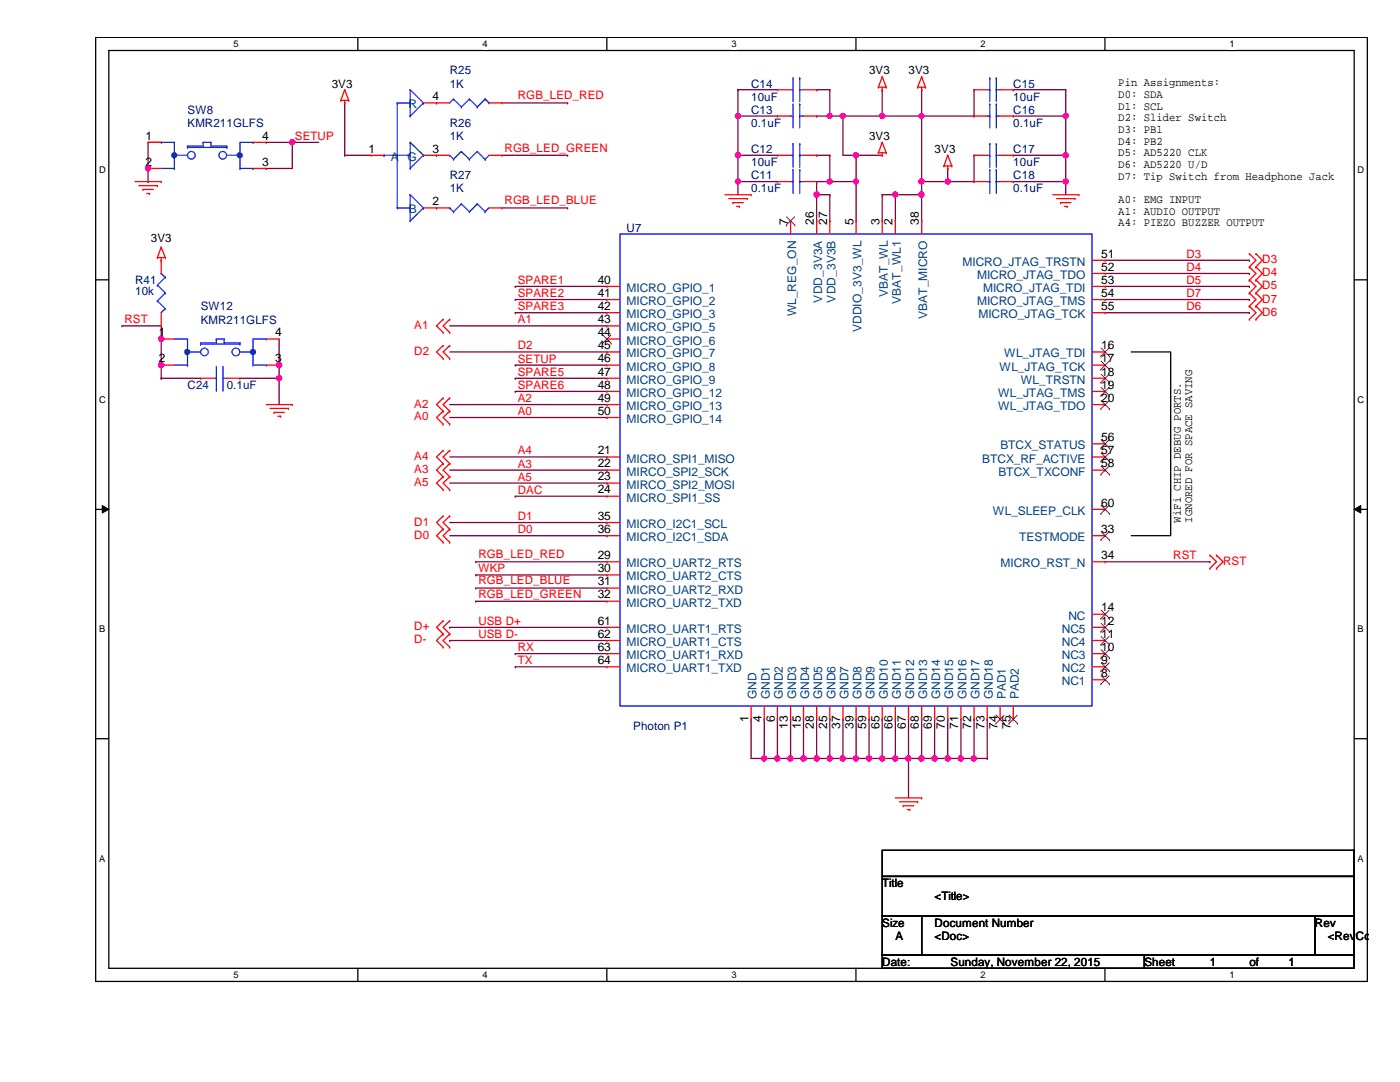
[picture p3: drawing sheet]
<svg xmlns="http://www.w3.org/2000/svg" width="279mm" height="216mm" viewBox="0 0 279 216" stroke-linecap="round" stroke-linejoin="round" font-family="sans-serif">
<path d="M19.1 7.5h253.8v188.3h-253.8zM21.7 10.1h248.6v183.1h-248.6z" fill="none" stroke="#000" stroke-width=".25"/>
<g fill="#fff">
<path d="M46.6 7.7h1v2.1h-1z"/>
<path d="M46.6 193.5h1v2.1h-1z"/>
</g>
<path d="M71.4 7.5v2.6M71.4 193.2v2.6" fill="none" stroke="#000" stroke-width=".25"/>
<g fill="#fff">
<path d="M96.3 7.7h1v2.1h-1z"/>
<path d="M96.3 193.5h1v2.1h-1z"/>
</g>
<path d="M121.1 7.5v2.6M121.1 193.2v2.6" fill="none" stroke="#000" stroke-width=".25"/>
<g fill="#fff">
<path d="M146 7.7h1v2.1h-1z"/>
<path d="M146 193.5h1v2.1h-1z"/>
</g>
<path d="M170.8 7.5v2.6M170.8 193.2v2.6" fill="none" stroke="#000" stroke-width=".25"/>
<g fill="#fff">
<path d="M195.7 7.7h1v2.1h-1z"/>
<path d="M195.7 193.5h1v2.1h-1z"/>
</g>
<path d="M220.5 7.5v2.6M220.5 193.2v2.6" fill="none" stroke="#000" stroke-width=".25"/>
<g fill="#fff">
<path d="M245.4 7.7h1v2.1h-1z"/>
<path d="M245.4 193.5h1v2.1h-1z"/>
<path d="M19.8 32.9h1.3v2.1h-1.3z"/>
<path d="M270.9 32.9h1.3v2.1h-1.3z"/>
<path d="M19.8 78.7h1.3v2.1h-1.3z"/>
<path d="M270.9 78.7h1.3v2.1h-1.3z"/>
</g>
<path d="M19.1 55.8h2.6M270.3 55.8h2.6" fill="none" stroke="#000" stroke-width=".25"/>
<g fill="#fff">
<path d="M19.8 124.5h1.2v2.1h-1.2z"/>
<path d="M270.9 124.5h1.3v2.1h-1.3z"/>
</g>
<path d="M19.1 101.6h2.6M270.3 101.6h2.6" fill="none" stroke="#000" stroke-width=".25"/>
<path d="M20.4 100.9l1.3 .7-1.3 .8zM270.3 101.6l1.3-.7v1.5z" fill="#000"/>
<path d="M20.4 100.9l1.3 .7-1.3 .8zM270.3 101.6l1.3-.7v1.5z" fill="none" stroke="#000" stroke-width=".2"/>
<g fill="#fff">
<path d="M19.8 170.3h1.2v2h-1.2z"/>
<path d="M270.9 170.3h1.3v2h-1.3z"/>
</g>
<path d="M225.8 70.2h7.8v36.7h-7.8M19.1 147.4h2.6M270.3 147.4h2.6" fill="none" stroke="#000" stroke-width=".25"/>
<g fill="none" stroke="#800040" stroke-width=".25">
<path d="M149.9 143.5h.1M149.9 143.5v7.8h47.1M152.5 151.3h.1M152.5 143.5h.1M152.5 143.5v7.8M155.2 151.3h.1M157.8 151.3h.1M160.4 151.3h.1M163 151.3h.1M165.6 151.3h.1M168.2 151.3h.1M170.9 151.3h.1"/>
<path d="M173.4 151.3h.1M176.1 151.3h.1M178.7 151.3h.1M181.3 151.3h.1M183.9 151.3h.1M186.5 151.3h.1M189.1 151.3h.1M191.8 151.3h.1M194.4 151.3h.1M197 151.3h.1"/>
</g>
<circle cx="152.5" cy="151.3" r=".5" fill="#f0f"/>
<circle cx="152.5" cy="151.3" r=".5" fill="none" stroke="#f0f" stroke-width=".25"/>
<path d="M155.2 143.5h.1M155.2 143.5v7.8" fill="none" stroke="#800040" stroke-width=".25"/>
<circle cx="155.1" cy="151.3" r=".51" fill="#f0f"/>
<circle cx="155.1" cy="151.3" r=".51" fill="none" stroke="#f0f" stroke-width=".25"/>
<path d="M157.8 143.5h.1M157.8 143.5v7.8" fill="none" stroke="#800040" stroke-width=".25"/>
<circle cx="157.7" cy="151.3" r=".51" fill="#f0f"/>
<circle cx="157.7" cy="151.3" r=".51" fill="none" stroke="#f0f" stroke-width=".25"/>
<path d="M160.4 143.5h.1M160.4 143.5v7.8" fill="none" stroke="#800040" stroke-width=".25"/>
<circle cx="160.4" cy="151.3" r=".51" fill="#f0f"/>
<circle cx="160.4" cy="151.3" r=".51" fill="none" stroke="#f0f" stroke-width=".25"/>
<path d="M163 143.5h.1M163 143.5v7.8" fill="none" stroke="#800040" stroke-width=".25"/>
<circle cx="163" cy="151.3" r=".51" fill="#f0f"/>
<circle cx="163" cy="151.3" r=".51" fill="none" stroke="#f0f" stroke-width=".25"/>
<path d="M165.6 143.5h.1M165.6 143.5v7.8" fill="none" stroke="#800040" stroke-width=".25"/>
<circle cx="165.6" cy="151.3" r=".5" fill="#f0f"/>
<circle cx="165.6" cy="151.3" r=".5" fill="none" stroke="#f0f" stroke-width=".25"/>
<path d="M168.2 143.5h.1M168.2 143.5v7.8" fill="none" stroke="#800040" stroke-width=".25"/>
<circle cx="168.2" cy="151.3" r=".51" fill="#f0f"/>
<circle cx="168.2" cy="151.3" r=".51" fill="none" stroke="#f0f" stroke-width=".25"/>
<path d="M170.9 143.5h.1M170.9 143.5v7.8" fill="none" stroke="#800040" stroke-width=".25"/>
<circle cx="170.8" cy="151.3" r=".51" fill="#f0f"/>
<circle cx="170.8" cy="151.3" r=".51" fill="none" stroke="#f0f" stroke-width=".25"/>
<path d="M173.4 143.5h.1M173.4 143.5v7.8" fill="none" stroke="#800040" stroke-width=".25"/>
<circle cx="173.4" cy="151.3" r=".51" fill="#f0f"/>
<circle cx="173.4" cy="151.3" r=".51" fill="none" stroke="#f0f" stroke-width=".25"/>
<path d="M176.1 143.5h.1M176.1 143.5v7.8" fill="none" stroke="#800040" stroke-width=".25"/>
<circle cx="176.1" cy="151.3" r=".51" fill="#f0f"/>
<circle cx="176.1" cy="151.3" r=".51" fill="none" stroke="#f0f" stroke-width=".25"/>
<path d="M178.7 143.5h.1M178.7 143.5v7.8" fill="none" stroke="#800040" stroke-width=".25"/>
<circle cx="178.7" cy="151.3" r=".5" fill="#f0f"/>
<circle cx="178.7" cy="151.3" r=".5" fill="none" stroke="#f0f" stroke-width=".25"/>
<path d="M181.3 143.5h.1M181.3 143.5v7.8" fill="none" stroke="#800040" stroke-width=".25"/>
<circle cx="181.3" cy="151.3" r=".51" fill="#f0f"/>
<circle cx="181.3" cy="151.3" r=".51" fill="none" stroke="#f0f" stroke-width=".25"/>
<path d="M183.9 143.5h.1M183.9 143.5v7.8" fill="none" stroke="#800040" stroke-width=".25"/>
<circle cx="183.9" cy="151.3" r=".51" fill="#f0f"/>
<circle cx="183.9" cy="151.3" r=".51" fill="none" stroke="#f0f" stroke-width=".25"/>
<path d="M186.5 143.5h.1M186.5 143.5v7.8" fill="none" stroke="#800040" stroke-width=".25"/>
<circle cx="186.5" cy="151.3" r=".51" fill="#f0f"/>
<circle cx="186.5" cy="151.3" r=".51" fill="none" stroke="#f0f" stroke-width=".25"/>
<path d="M189.1 143.5h.1M189.1 143.5v7.8" fill="none" stroke="#800040" stroke-width=".25"/>
<circle cx="189.1" cy="151.3" r=".51" fill="#f0f"/>
<circle cx="189.1" cy="151.3" r=".51" fill="none" stroke="#f0f" stroke-width=".25"/>
<path d="M191.8 143.5h.1M191.8 143.5v7.8" fill="none" stroke="#800040" stroke-width=".25"/>
<circle cx="191.7" cy="151.3" r=".5" fill="#f0f"/>
<circle cx="191.7" cy="151.3" r=".5" fill="none" stroke="#f0f" stroke-width=".25"/>
<path d="M194.4 143.5h.1M194.4 143.5v7.8" fill="none" stroke="#800040" stroke-width=".25"/>
<circle cx="194.4" cy="151.3" r=".51" fill="#f0f"/>
<circle cx="194.4" cy="151.3" r=".51" fill="none" stroke="#f0f" stroke-width=".25"/>
<path d="M147.3 36.2h.1M147.3 36.2h7.9M181.3 151.3h.1M181.3 151.3v7.9M197 143.5h.1M197 143.5v7.8" fill="none" stroke="#800040" stroke-width=".25"/>
<circle cx="147.3" cy="36.2" r=".5" fill="#f0f"/>
<circle cx="147.3" cy="36.2" r=".5" fill="none" stroke="#f0f" stroke-width=".25"/>
<path d="M147.3 31h.1M147.3 31h7.9" fill="none" stroke="#800040" stroke-width=".25"/>
<circle cx="147.3" cy="31" r=".51" fill="#f0f"/>
<circle cx="147.3" cy="31" r=".51" fill="none" stroke="#f0f" stroke-width=".25"/>
<path d="M147.3 31h.1M147.3 23.2h.1M147.3 31v5.2M147.3 23.2h7.9" fill="none" stroke="#800040" stroke-width=".25"/>
<circle cx="147.3" cy="23.1" r=".5" fill="#f0f"/>
<circle cx="147.3" cy="23.1" r=".5" fill="none" stroke="#f0f" stroke-width=".25"/>
<path d="M147.3 17.9h.1M147.3 17.9v13.1M147.3 17.9h7.9M147.3 23.2h.1M163 31h.1M163 31h2.6M165.6 31h.1M165.6 31v5.2" fill="none" stroke="#800040" stroke-width=".25"/>
<circle cx="165.6" cy="36.2" r=".49" fill="#f0f"/>
<circle cx="165.6" cy="36.2" r=".49" fill="none" stroke="#f0f" stroke-width=".25"/>
<path d="M163 17.9h.1M163 17.9h2.6M165.6 17.9h.1M165.6 17.9v5.3" fill="none" stroke="#800040" stroke-width=".25"/>
<circle cx="165.6" cy="23.1" r=".49" fill="#f0f"/>
<circle cx="165.6" cy="23.1" r=".49" fill="none" stroke="#f0f" stroke-width=".25"/>
<path d="M147.3 36.2h.1M147.3 36.2v2.7M163 23.2h.1M163 23.2h5.2M168.2 23.2h.1M170.9 31h.1M170.9 31v5.2" fill="none" stroke="#800040" stroke-width=".25"/>
<circle cx="170.8" cy="36.2" r=".5" fill="#f0f"/>
<circle cx="170.8" cy="36.2" r=".5" fill="none" stroke="#f0f" stroke-width=".25"/>
<circle cx="170.8" cy="31" r=".51" fill="#f0f"/>
<circle cx="170.8" cy="31" r=".51" fill="none" stroke="#f0f" stroke-width=".25"/>
<g fill="none" stroke="#800040" stroke-width=".25">
<path d="M176.1 17.9h.1M176.1 17.9v5.3M183.9 17.9h.1M183.9 17.9v5.3M202.2 17.9h.1M202.2 17.9h10.5M168.2 23.2h.1M168.2 23.2v7.8M176.1 38.9h.1M176.1 38.9v5.2M176.1 38.9h2.6M178.7 38.9h.1"/>
<path d="M178.7 38.9v5.2M202.2 23.2h.1M202.2 23.2h10.5"/>
</g>
<circle cx="212.7" cy="23.1" r=".5" fill="#f0f"/>
<circle cx="212.7" cy="23.1" r=".5" fill="none" stroke="#f0f" stroke-width=".25"/>
<path d="M202.2 31h.1M202.2 31h10.5" fill="none" stroke="#800040" stroke-width=".25"/>
<circle cx="212.7" cy="31" r=".51" fill="#f0f"/>
<circle cx="212.7" cy="31" r=".51" fill="none" stroke="#f0f" stroke-width=".25"/>
<path d="M202.2 36.2h.1M202.2 36.2h10.5" fill="none" stroke="#800040" stroke-width=".25"/>
<circle cx="212.7" cy="36.2" r=".5" fill="#f0f"/>
<circle cx="212.7" cy="36.2" r=".5" fill="none" stroke="#f0f" stroke-width=".25"/>
<path d="M212.7 17.9h.1M212.7 17.9v21M168.2 23.2h.1M168.2 23.2h7.9M212.7 23.2h.1M212.7 31h.1M212.7 36.2h.1" fill="none" stroke="#800040" stroke-width=".25"/>
<circle cx="168.2" cy="23.1" r=".5" fill="#f0f"/>
<circle cx="168.2" cy="23.1" r=".5" fill="none" stroke="#f0f" stroke-width=".25"/>
<path d="M194.4 17.9h.1M194.4 17.9v5.3M183.9 36.2h.1M183.9 23.2v13" fill="none" stroke="#800040" stroke-width=".25"/>
<circle cx="183.9" cy="36.2" r=".5" fill="#f0f"/>
<circle cx="183.9" cy="36.2" r=".5" fill="none" stroke="#f0f" stroke-width=".25"/>
<path d="M163 38.9h.1M163 36.2v2.7M189.1 33.6h.1M189.1 33.6v2.6" fill="none" stroke="#800040" stroke-width=".25"/>
<circle cx="163" cy="38.8" r=".51" fill="#f0f"/>
<circle cx="163" cy="38.8" r=".51" fill="none" stroke="#f0f" stroke-width=".25"/>
<g fill="none" stroke="#800040" stroke-width=".25">
<path d="M29.5 36.2h.1M29.5 33.6v2.6M53.1 28.4h5.2M58.3 28.4h.1M68.8 31h.1M68.8 20.5h.1M68.8 31h5.2M68.8 20.5v10.5M100.2 31h13.1M100.2 20.5h13.1M113.3 20.5h.1M113.3 31h.1"/>
<path d="M183.9 38.9h.1M183.9 36.2h.1M183.9 36.2v2.7M183.9 36.2h5.2M194.4 31h.1M194.4 31v5.2M100.2 41.5h13.1M102.8 57.1h.1M102.8 59.8h.1M102.8 57.1h18.3M102.8 59.8h18.3M113.3 41.5h.1"/>
<path d="M89.7 65h31.4M89.7 70.2h31.4M102.8 62.4h.1M102.8 72.9h.1M102.8 75.5h.1M102.8 78.1h.1M102.8 62.4h18.3M102.8 72.9h18.3M102.8 75.5h18.3M102.8 78.1h18.3M121.1 65h.1M121.1 70.2h.1"/>
<path d="M89.7 80.7h31.4M89.7 83.3h31.4M89.7 91.2h31.4M89.7 93.8h31.4M89.7 96.4h31.4M102.8 99h.1M102.8 99h18.3M121.1 80.7h.1M121.1 83.3h.1M121.1 91.2h.1M121.1 93.8h.1M121.1 96.4h.1"/>
<path d="M89.7 104.3h31.4M89.7 106.9h31.4M95 112.1h.1M95 114.7h.1M95 117.3h.1M95 120h.1M95 112.1h26.1M95 114.7h26.1M95 117.3h26.1M95 120h26.1M121.1 104.3h.1M121.1 106.9h.1"/>
<path d="M89.7 125.2h.1M89.7 127.8h.1M89.7 125.2h31.4M89.7 127.8h31.4M102.8 130.4h.1M102.8 133.1h.1M102.8 130.4h18.3M102.8 133.1h18.3"/>
</g>
<circle cx="189.2" cy="36.2" r=".5" fill="#f0f"/>
<circle cx="189.2" cy="36.2" r=".5" fill="none" stroke="#f0f" stroke-width=".25"/>
<path d="M176.1 23.2h7.8M183.9 23.2h.1" fill="none" stroke="#800040" stroke-width=".25"/>
<circle cx="176.1" cy="23.1" r=".5" fill="#f0f"/>
<circle cx="176.1" cy="23.1" r=".5" fill="none" stroke="#f0f" stroke-width=".25"/>
<circle cx="183.9" cy="23.1" r=".5" fill="#f0f"/>
<circle cx="183.9" cy="23.1" r=".5" fill="none" stroke="#f0f" stroke-width=".25"/>
<path d="M163 36.2h2.6M165.6 36.2h.1M178.7 38.9h.1M178.7 38.9h5.2M183.9 23.2h10.5M189.1 36.2h5.3M194.4 36.2h.1M194.4 23.2h.1" fill="none" stroke="#800040" stroke-width=".25"/>
<circle cx="183.9" cy="38.8" r=".51" fill="#f0f"/>
<circle cx="183.9" cy="38.8" r=".51" fill="none" stroke="#f0f" stroke-width=".25"/>
<circle cx="178.7" cy="38.8" r=".5" fill="#f0f"/>
<circle cx="178.7" cy="38.8" r=".5" fill="none" stroke="#f0f" stroke-width=".25"/>
<g fill="none" stroke="#800040" stroke-width=".25">
<path d="M165.6 38.9h.1M165.6 36.2h5.3M165.6 38.9h-2.6v5.2M165.6 38.9v5.2M168.2 31h7.9M170.9 36.2h.1M170.9 31h.1M170.9 36.2v7.9M176.1 31h.1M183.9 38.9v5.2M163 44.1h.1M165.6 44.1h.1"/>
<path d="M170.9 44.1h.1M183.9 44.1h.1M220.6 51.9h28.7M220.6 54.6h28.7M220.6 57.1h28.7M220.6 59.8h28.7M249.3 51.9h.1M249.3 54.6h.1M249.3 57.1h.1M249.3 59.8h.1M47.9 75.5h7.8M55.7 75.5h.1"/>
<path d="M55.7 75.5v5.2M220.6 62.4h28.7M249.3 62.4h.1M220.6 112.1h20.9M241.5 112.1h.1"/>
</g>
<circle cx="55.7" cy="75.5" r=".5" fill="#f0f"/>
<circle cx="55.7" cy="75.5" r=".5" fill="none" stroke="#f0f" stroke-width=".25"/>
<path d="M32.2 67.6h.1M32.2 65v2.6" fill="none" stroke="#800040" stroke-width=".25"/>
<circle cx="32.2" cy="67.6" r=".51" fill="#f0f"/>
<circle cx="32.2" cy="67.6" r=".51" fill="none" stroke="#f0f" stroke-width=".25"/>
<path d="M24.3 65h.1M24.3 65h7.9M32.2 75.5h.1M32.2 75.5h7.8M55.7 72.9h.1M55.7 67.6v5.3" fill="none" stroke="#800040" stroke-width=".25"/>
<circle cx="55.7" cy="72.9" r=".51" fill="#f0f"/>
<circle cx="55.7" cy="72.9" r=".51" fill="none" stroke="#f0f" stroke-width=".25"/>
<path d="M32.2 72.9h.1M32.2 75.5h.1M32.2 67.6v7.9M55.7 75.5h.1M55.7 72.9v2.6" fill="none" stroke="#800040" stroke-width=".25"/>
<circle cx="32.2" cy="72.9" r=".51" fill="#f0f"/>
<circle cx="32.2" cy="72.9" r=".51" fill="none" stroke="#f0f" stroke-width=".25"/>
<path d="M29.5 33.6h.1M29.5 28.4v5.2" fill="none" stroke="#800040" stroke-width=".25"/>
<circle cx="29.5" cy="33.6" r=".51" fill="#f0f"/>
<circle cx="29.5" cy="33.6" r=".51" fill="none" stroke="#f0f" stroke-width=".25"/>
<path d="M29.5 28.4h2.7M32.2 28.4h.1M58.3 28.4h.1M58.3 28.4v5.2" fill="none" stroke="#800040" stroke-width=".25"/>
<circle cx="58.3" cy="28.4" r=".51" fill="#f0f"/>
<circle cx="58.3" cy="28.4" r=".51" fill="none" stroke="#f0f" stroke-width=".25"/>
<path d="M53.1 33.6h.1M53.1 33.6h5.2M58.3 28.4h.1M58.3 28.4h5.3" fill="none" stroke="#800040" stroke-width=".25"/>
<g fill="none" stroke="#f00" stroke-width=".25">
<path d="M68.8 17.9h.1M68.8 17.9l-.8 2.1M68.8 17.9l.8 2.1M175.3 17.4h.1M175.3 17.4h1.6M176.1 17.9h.1M176.1 15.3h.1M176.1 17.4v.5M176.1 15.3l-.8 2.1M176.1 15.3l.8 2.1M176.9 17.4h.1M183.1 17.4h.1"/>
<path d="M183.1 17.4h1.6M183.9 17.9h.1M183.9 15.3h.1M183.9 17.4v.5M183.9 15.3l-.8 2.1M183.9 15.3l.8 2.1M184.7 17.4h.1M27 36.2h5.2M27.7 37h3.7M28.5 37.8h.1M28.5 37.8h2.1M29.3 38.6h.5"/>
<path d="M29.8 38.6h.1M31.4 37h.1M32.2 36.2h.1M68 20h.1M68 20h1.6M68.8 20.5h.1M68.8 20v.5M69.6 20h.1M144.7 38.9h5.2M145.5 39.6h3.6M149.1 39.6h.1M149.9 38.9h.1"/>
<path d="M155.2 31h.1M155.2 31h2.6M160.4 31h2.6M163 31h.1M175.3 30.5h.1M175.3 30.5h1.6M176.1 31h.1M176.1 28.4h.1M176.1 30.5v.5M176.1 28.4l-.8 2.1M176.1 28.4l.8 2.1M176.9 30.5h.1"/>
<path d="M188.4 33.1h.1M188.4 33.1h1.5M189.1 33.6h.1M189.1 31h.1M189.1 33.1v.5M189.1 31l-.7 2.1M189.1 31l.8 2.1M189.9 33.1h.1M210.1 38.9h5.2M210.9 39.6h3.6M214.5 39.6h.1M215.3 38.9h.1"/>
<path d="M31.4 51.4h.1M31.4 51.4h1.6M32.2 51.9h.1M32.2 49.3h.1M32.2 51.4v.5M32.2 49.3l.8 2.1M32.2 49.3l-.8 2.1M33 51.4h.1M146.3 40.4h.1M146.3 40.4h2M147 41.2h.6M147.6 41.2h.1"/>
<path d="M211.7 40.4h.1M211.7 40.4h2M212.4 41.2h.6M213 41.2h.1M249.3 53.3h.1M249.3 50.6h.1M249.3 55.9h.1M249.3 58.5h.1M249.3 50.6l1.4 1.3-1.4 1.4M249.3 53.3l1.4 1.3-1.4 1.3M249.3 55.9l1.4 1.2-1.4 1.4M249.3 58.5l1.4 1.3-1.4 1.3"/>
<path d="M250.7 53.3h.1M250.7 50.6h.1M250.7 55.9h.1M250.7 58.5h.1M250.7 50.6l1.2 1.3-1.2 1.4M250.7 53.3l1.2 1.3-1.2 1.3M250.7 55.9l1.2 1.2-1.2 1.4M250.7 58.5l1.2 1.3-1.2 1.3M88.4 79.4h.1M88.4 69h.1M88.4 71.5h.1M88.4 63.7h.1"/>
<path d="M88.4 66.3h.1M88.4 79.4l-1.3 1.3 1.3 1.3M88.4 69l-1.3 1.2 1.3 1.3M88.4 63.7l-1.3 1.3 1.3 1.3M89.7 79.4h.1M89.7 69h.1M89.7 71.5h.1M89.7 63.7h.1M89.7 66.3h.1M89.7 79.4l-1.3 1.3 1.3 1.3M89.7 69l-1.3 1.2 1.3 1.3M89.7 63.7l-1.3 1.3 1.3 1.3"/>
<path d="M249.3 61.1h.1M249.3 63.7h.1M249.3 61.1l1.4 1.3-1.4 1.3M250.7 61.1h.1M250.7 63.7h.1M250.7 61.1l1.2 1.3-1.2 1.3M53.1 80.7h5.2M53.9 81.5h3.7M54.7 82.3h.1M54.7 82.3h2.1M55.5 83.1h.5M56 83.1h.1"/>
<path d="M57.6 81.5h.1M58.3 80.7h.1M88.4 89.9h.1M88.4 92.5h.1M88.4 95.1h.1M88.4 97.7h.1M88.4 82h.1M88.4 84.6h.1M88.4 89.9l-1.3 1.3 1.3 1.3M88.4 92.5l-1.3 1.3 1.3 1.3M88.4 95.1l-1.3 1.3 1.3 1.3M88.4 82l-1.3 1.3 1.3 1.3"/>
<path d="M89.7 89.9h.1M89.7 92.5h.1M89.7 95.1h.1M89.7 97.7h.1M89.7 82h.1M89.7 84.6h.1M89.7 89.9l-1.3 1.3 1.3 1.3M89.7 92.5l-1.3 1.3 1.3 1.3M89.7 95.1l-1.3 1.3 1.3 1.3M89.7 82l-1.3 1.3 1.3 1.3M88.4 105.6h.1M88.4 108.2h.1"/>
<path d="M88.4 103h.1M88.4 105.6l-1.3 1.3 1.3 1.3M88.4 103l-1.3 1.3 1.3 1.3M89.7 105.6h.1M89.7 108.2h.1M89.7 103h.1M89.7 105.6l-1.3 1.3 1.3 1.3M89.7 103l-1.3 1.3 1.3 1.3M241.5 113.4h.1M241.5 110.8h.1M241.5 110.8l1.3 1.3-1.3 1.3M242.8 113.4h.1"/>
<path d="M242.8 110.8h.1M242.8 110.8l1.3 1.3-1.3 1.3M88.4 123.9h.1M88.4 126.5h.1M88.4 129.1h.1M88.4 123.9l-1.3 1.3 1.3 1.3M88.4 126.5l-1.3 1.3 1.3 1.3M89.7 123.9h.1M89.7 126.5h.1M89.7 129.1h.1M89.7 123.9l-1.3 1.3 1.3 1.3M89.7 126.5l-1.3 1.3 1.3 1.3"/>
<path d="M178.7 159.2h5.2M179.5 160h3.6M183.1 160h.1M183.9 159.2h.1M180.3 160.8h.1M180.3 160.8h2.1M181.1 161.5h.5M181.6 161.5h.1"/>
</g>
<path d="M176.1 169.7h94.2v5.2h-94.2zM176.1 174.9h94.2v7.9h-94.2zM176.1 182.8h7.8v7.8h-7.8zM176.1 190.6h52.3v2.6h-52.3zM183.9 182.8h78.5v7.8h-78.5zM228.4 190.6h41.9v2.6h-41.9zM262.4 182.8h7.9v7.8h-7.9z" fill="none" stroke="#000" stroke-width=".25"/>
<g fill="none" stroke="#00f" stroke-width=".25">
<path d="M34.8 31h.1M34.8 33.6h.1M34.8 31h2.6M34.8 28.4v5.2M37.4 29.2h.1M37.4 29.4h.1M37.4 29.4h7.9M37.4 29.2h3.2M37.4 29.2v.2M40.6 28.4h.1M40.6 29.2h.1M40.6 28.4h1.5"/>
<path d="M40.6 28.4v.8M42.1 29.2h.1M42.1 28.4h.1M42.1 29.2h3.2M42.1 28.4v.8M45.3 29.4h.1M45.3 29.2h.1M45.3 31h2.6M45.3 29.2v.2M47.9 31h.1M47.9 33.6h.1M47.9 28.4v5.2"/>
<path d="M157.8 31h.5M158.3 31h.1M158.3 28.7h.1M158.3 28.7v4.7M159.6 28.7h.1M159.6 31h.1M159.6 31h.8M159.6 28.7v4.7"/>
<circle cx="38.2" cy="31" r=".76"/>
<circle cx="44.5" cy="31" r=".76"/>
</g>
<circle cx="47.8" cy="31" r=".5" fill="#00f"/>
<circle cx="47.8" cy="31" r=".5" fill="none" stroke="#00f" stroke-width=".25"/>
<circle cx="34.8" cy="31" r=".5" fill="#00f"/>
<g fill="none" stroke="#00f" stroke-width=".25">
<path d="M81.9 17.9h.1M81.9 17.9v5.3M81.9 17.9l2.6 2.6M90.5 19.8h.1M90.5 19.8l-.8 .7M90.5 19.8l1.6 1.5M93.7 19.8h.1M93.7 19.8l-1.6 1.5M93.7 19.8l1.6 1.5M96.8 19.8h.1M96.8 19.8l-1.5 1.5M96.8 19.8l.8 .7"/>
<path d="M157.8 17.9h.5M158.3 17.9h.1M158.3 15.6h.1M158.3 15.6v4.7M159.6 15.6h.1M159.6 17.9h.1M159.6 17.9h.8M159.6 15.6v4.7M197 17.9h.5M197.5 17.9h.1M197.5 15.6h.1M197.5 15.6v4.7"/>
<path d="M198.8 15.6h.1M198.8 17.9h.1M198.8 17.9h.8M198.8 15.6v4.7M32.2 33.6h2.6M32.2 28.4h2.6M34.8 28.4h.1M34.8 33.6h.1M47.9 33.6h2.6M47.9 28.4h2.6M50.5 33.6h.1M50.5 28.4h.1"/>
<path d="M76.7 31h.1M76.7 31h5.2M79.3 20.5h.1M79.3 20.5v21M79.3 20.5h2.6M81.9 38.9h.1M81.9 33.6h.1M81.9 31h.1M81.9 28.4h.1M81.9 23.2h.1M81.9 20.5h.1M81.9 28.4v5.2"/>
<path d="M81.9 38.9v5.2M81.9 38.9l2.6 2.6M81.9 28.4l2.6 2.6M84.5 31h.1M84.5 20.5h.1M84.5 31l-2.6 2.6M84.5 20.5l-2.6 2.7M92.1 21.3h.1M95.3 21.3h.1M97.6 20.5h.1M157.8 23.2h.5M158.3 23.2h.1"/>
<path d="M158.3 20.8h.1M158.3 20.8v4.7M159.6 20.8h.1M159.6 23.2h.1M159.6 23.2h.8M159.6 20.8v4.7M197 23.2h.5M197 31h.5M197.5 23.2h.1M197.5 20.8h.1M197.5 31h.1M197.5 28.7h.1"/>
<path d="M197.5 20.8v4.7M197.5 28.7v4.7M198.8 20.8h.1M198.8 23.2h.1M198.8 28.7h.1M198.8 31h.1M198.8 20.8v4.7M198.8 28.7v4.7M198.8 23.2h.8M198.8 31h.8M79.3 41.5h.1M79.3 41.5h2.6"/>
<path d="M81.9 44.1h.1M81.9 41.5h.1M84.5 41.5h.1M84.5 41.5l-2.6 2.6M37.4 70.2h.1M37.4 72.9h.1M37.4 70.2h2.6M37.4 67.6v5.3M40 68.4h.1M40 68.7h.1M40 68.7h7.9M40 68.4h3.2"/>
<path d="M40 68.4v.3M43.2 67.6h.1M43.2 68.4h.1M43.2 67.6h1.5M43.2 67.6v.8M44.7 68.4h.1M44.7 67.6h.1M44.7 68.4h3.2M44.7 67.6v.8M47.9 68.7h.1M47.9 68.4h.1M47.9 68.4v.3"/>
<path d="M47.9 70.2h2.6M50.5 70.2h.1M50.5 72.9h.1M50.5 67.6v5.3"/>
<circle cx="34.8" cy="31" r=".5"/>
<circle cx="40.8" cy="70.2" r=".76"/>
<circle cx="47.1" cy="70.2" r=".76"/>
</g>
<g fill="none" stroke="#f00" stroke-width=".25">
<path d="M155.2 17.9h.1M155.2 17.9h2.6M160.4 17.9h2.6M163 17.9h.1M194.4 17.9h.1M194.4 17.9h2.6M199.6 17.9h2.6M202.2 17.9h.1M29.5 28.4h.1M29.5 33.6h.1M29.5 28.4h2.7M29.5 33.6h2.7"/>
<path d="M50.5 28.4h2.6M50.5 33.6h2.6M53.1 28.4h.1M53.1 33.6h.1M74 31h.1M74 31h2.7M84.5 31h2.6M84.5 20.5h5.2M87.1 31h.1M87.1 20.5h.1M97.6 20.5h2.6M100.2 20.5h.1"/>
<path d="M155.2 23.2h.1M155.2 23.2h2.6M160.4 23.2h2.6M163 23.2h.1M194.4 23.2h.1M194.4 31h.1M194.4 23.2h2.6M194.4 31h2.6M199.6 23.2h2.6M199.6 31h2.6M202.2 23.2h.1M202.2 31h.1"/>
<path d="M84.5 41.5h2.6M87.1 41.5h.1"/>
</g>
<circle cx="50.5" cy="70.2" r=".51" fill="#00f"/>
<circle cx="50.5" cy="70.2" r=".51" fill="none" stroke="#00f" stroke-width=".25"/>
<circle cx="37.4" cy="70.2" r=".51" fill="#00f"/>
<g fill="none" stroke="#00f" stroke-width=".25">
<path d="M89.7 31h.1M89.7 31l.8 .8M90.5 31.8h.1M92.1 30.2h.1M92.1 30.2l1.6 1.6M92.1 30.2l-1.6 1.6M93.7 31.8h.1M95.3 30.2h.1M95.3 30.2l1.5 1.6M95.3 30.2l-1.6 1.6M96.8 31.8h.1M97.6 31l-.8 .8"/>
<path d="M157.8 36.2h.5M158.3 36.2h.1M158.3 33.9h.1M158.3 33.9v4.7M159.6 33.9h.1M159.6 36.2h.1M159.6 36.2h.8M159.6 33.9v4.7M197 36.2h.5M197.5 36.2h.1M197.5 33.9h.1M197.5 33.9v4.7"/>
<path d="M198.8 33.9h.1M198.8 36.2h.1M198.8 36.2h.8M198.8 33.9v4.7M31.4 56.9h.1M31.4 56.9l1.6 1.6M32.2 54.6h.1M32.2 54.6l.8 .7M33 58.5h.1M33 55.3h.1M33 58.5l-1.6 1.5M33 55.3l-1.6 1.6"/>
<path d="M89.7 41.5h.1M89.7 41.5l.8 .7M90.5 42.2h.1M92.1 40.7h.1M92.1 40.7l1.6 1.5M92.1 40.7l-1.6 1.5M93.7 42.2h.1M95.3 40.7h.1M95.3 40.7l1.5 1.5M95.3 40.7l-1.6 1.5M96.8 42.2h.1M97.6 41.5l-.8 .7"/>
<path d="M123.7 46.7h94.2v94.2h-94.2zM31.4 60h.1M31.4 60l1.6 1.6M33 61.6h.1M33 61.6l-.8 .8M34.8 72.9h2.6M34.8 67.6h2.6M37.4 67.6h.1M37.4 72.9h.1M42.6 75.5h.6M43.2 75.5h.1M43.2 77.9h.1"/>
<path d="M43.2 73.1v4.8M44.5 77.9h.1M44.5 75.5h.1M44.5 75.5h.8M44.5 73.1v4.8M50.5 72.9h2.6M50.5 67.6h2.6M53.1 72.9h.1M53.1 67.6h.1"/>
<circle cx="37.4" cy="70.2" r=".51"/>
</g>
<g fill="none" stroke="#f00" stroke-width=".25">
<path d="M87.1 31h.1M87.1 31h2.6M97.6 31h2.6M100.2 31h.1M155.2 36.2h.1M155.2 36.2h2.6M160.4 36.2h2.6M163 36.2h.1M194.4 36.2h.1M194.4 36.2h2.6M199.6 36.2h2.6M202.2 36.2h.1"/>
<path d="M32.2 51.9h.1M32.2 51.9v2.7M87.1 41.5h.1M87.1 41.5h2.6M97.6 41.5h2.6M100.2 41.5h.1M121.1 57.1h.1M121.1 59.8h.1M121.1 57.1h2.6M121.1 59.8h2.6M157.8 44.1h.1M157.8 44.1v2.6"/>
<path d="M163 44.1h.1M163 44.1v2.6M165.6 44.1h.1M165.6 44.1v2.6M170.9 44.1h.1M170.9 44.1v2.6M176.1 44.1h.1M176.1 44.1v2.6M178.7 44.1h.1M178.7 44.1v2.6M183.9 44.1h.1M183.9 44.1v2.6"/>
<path d="M217.9 57.1h2.7M217.9 59.8h2.7M217.9 51.9h2.7M217.9 54.6h2.7M220.6 57.1h.1M220.6 51.9h.1M220.6 59.8h.1M220.6 54.6h.1M32.2 67.6h.1M32.2 72.9h.1M32.2 65h.1M32.2 67.6h2.6"/>
<path d="M32.2 72.9h2.6M32.2 62.4v2.6M40 75.5h.1M40 75.5h2.6M45.3 75.5h2.6M47.9 75.5h.1M53.1 67.6h2.6M53.1 72.9h2.6M55.7 67.6h.1M55.7 72.9h.1M121.1 62.4h.1M121.1 65h.1"/>
<path d="M121.1 67.6h.1M121.1 70.2h.1M121.1 72.9h.1M121.1 75.5h.1M121.1 78.1h.1M121.1 67.6h2.6M121.1 72.9h2.6M121.1 75.5h2.6M121.1 62.4h2.6M121.1 65h2.6M121.1 70.2h2.6M121.1 78.1h2.6"/>
<path d="M217.9 72.9h2.7M217.9 75.5h2.7M217.9 62.4h2.7M217.9 70.2h2.7M217.9 78.1h2.7M220.6 70.2h.1M220.6 72.9h.1M220.6 75.5h.1M220.6 78.1h.1M220.6 62.4h.1M121.1 91.2h.1M121.1 93.8h.1"/>
<path d="M121.1 96.4h.1M121.1 99h.1M121.1 80.7h.1M121.1 83.3h.1M121.1 91.2h2.6M121.1 93.8h2.6M121.1 96.4h2.6M121.1 99h2.6M121.1 80.7h2.6M121.1 83.3h2.6M217.9 91.2h2.7M217.9 93.8h2.7"/>
<path d="M217.9 80.7h2.7M217.9 88.6h2.7M220.6 80.7h.1M220.6 88.6h.1M220.6 91.2h.1M220.6 93.8h.1M121.1 112.1h.1M121.1 114.7h.1M121.1 117.3h.1M121.1 120h.1M121.1 104.3h.1M121.1 106.9h.1"/>
<path d="M121.1 112.1h2.6M121.1 114.7h2.6M121.1 117.3h2.6M121.1 120h2.6M121.1 104.3h2.6M121.1 106.9h2.6M217.9 112.1h2.7M217.9 106.9h2.7M217.9 101.6h2.7M220.6 106.9h.1M220.6 112.1h.1M220.6 101.6h.1"/>
<path d="M121.1 125.2h.1M121.1 127.8h.1M121.1 130.4h.1M121.1 133.1h.1M121.1 125.2h2.6M121.1 127.8h2.6M121.1 130.4h2.6M121.1 133.1h2.6M217.9 125.2h2.7M217.9 127.8h2.7M217.9 130.4h2.7M217.9 133.1h2.7"/>
<path d="M217.9 135.6h2.7M217.9 122.6h2.7M220.6 135.6h.1M220.6 133.1h.1M220.6 130.4h.1M220.6 127.8h.1M220.6 125.2h.1M220.6 122.6h.1M149.9 143.5h.1M149.9 140.9v2.6M152.5 143.5h.1M152.5 140.9v2.6"/>
<path d="M155.2 143.5h.1M155.2 140.9v2.6M157.8 143.5h.1M157.8 140.9v2.6M160.4 143.5h.1M160.4 140.9v2.6M163 143.5h.1M163 140.9v2.6M165.6 143.5h.1M165.6 140.9v2.6M168.2 143.5h.1M168.2 140.9v2.6"/>
<path d="M170.9 143.5h.1M170.9 140.9v2.6M173.4 143.5h.1M173.4 140.9v2.6M176.1 143.5h.1M176.1 140.9v2.6M178.7 143.5h.1M178.7 140.9v2.6M181.3 143.5h.1M181.3 140.9v2.6M183.9 143.5h.1M183.9 140.9v2.6"/>
<path d="M186.5 143.5h.1M186.5 140.9v2.6M189.1 143.5h.1M189.1 140.9v2.6M191.8 143.5h.1M191.8 140.9v2.6M194.4 143.5h.1M194.4 140.9v2.6M197 143.5h.1M197 140.9v2.6M199.6 143.5h.1M199.6 140.9v2.6"/>
<path d="M202.2 143.5h.1M202.2 140.9v2.6"/>
</g>
<g fill="none" stroke="#804000" stroke-width=".2">
<path d="M156.9 44.9h.1M157 43.3l1.6 1.6M158.6 43.3l-1.7 1.6M158.6 44.9h.1M120.3 68.5h.1M120.3 66.8l1.7 1.7M121.9 66.8l-1.6 1.7M122 68.5h.1M219.7 71.1h.1M219.7 73.7h.1M219.7 76.3h.1M219.7 79h.1"/>
<path d="M219.8 69.4l1.6 1.7M219.8 72.1l1.6 1.6M219.8 74.7l1.6 1.6M219.8 77.3l1.6 1.7M219.8 79.9l1.6 1.7M221.4 69.4l-1.7 1.7M221.4 72.1l-1.7 1.6M221.4 74.7l-1.7 1.6M221.4 77.3l-1.7 1.7M221.4 79.9l-1.7 1.7M221.4 71.1h.1M221.4 73.7h.1"/>
<path d="M221.4 76.3h.1M221.4 79h.1M219.7 81.6h.1M219.7 89.4h.1M219.7 92h.1M219.7 94.7h.1M219.8 87.8l1.6 1.6M219.8 90.4l1.6 1.6M219.8 93l1.6 1.7M221.4 87.8l-1.7 1.6M221.4 90.4l-1.7 1.6M221.4 93l-1.7 1.7"/>
<path d="M221.4 81.6h.1M221.4 89.4h.1M221.4 92h.1M221.4 94.7h.1M219.7 107.7h.1M219.7 102.5h.1M219.8 106.1l1.6 1.6M219.8 100.8l1.6 1.7M221.4 106.1l-1.7 1.6M221.4 100.8l-1.7 1.7M221.4 107.7h.1M221.4 102.5h.1"/>
<path d="M219.7 136.5h.1M219.7 133.9h.1M219.7 131.3h.1M219.7 128.7h.1M219.7 126h.1M219.7 123.4h.1M219.8 134.8l1.6 1.7M219.8 132.2l1.6 1.7M219.8 129.6l1.6 1.7M219.8 127l1.6 1.7M219.8 124.4l1.6 1.6M219.8 121.8l1.6 1.6"/>
<path d="M221.4 121.8l-1.7 1.6M221.4 124.4l-1.7 1.6M221.4 134.8l-1.7 1.7M221.4 132.2l-1.7 1.7M221.4 129.6l-1.7 1.7M221.4 127l-1.7 1.7M221.4 136.5h.1M221.4 133.9h.1M221.4 131.3h.1M221.4 128.7h.1M221.4 126h.1M221.4 123.4h.1"/>
<path d="M198.8 144.4h.1M198.8 142.7l1.6 1.7M200.4 142.7l-1.6 1.7M200.4 144.4h.1M201.4 144.4h.1M201.4 142.7l1.7 1.7M203 142.7l-1.6 1.7M203.1 144.4h.1"/>
</g>
<circle cx="152.5" cy="151.3" r=".5" fill="#f0f"/>
<circle cx="152.5" cy="151.3" r=".5" fill="none" stroke="#f0f" stroke-width=".25"/>
<circle cx="155.1" cy="151.3" r=".51" fill="#f0f"/>
<circle cx="155.1" cy="151.3" r=".51" fill="none" stroke="#f0f" stroke-width=".25"/>
<circle cx="157.7" cy="151.3" r=".51" fill="#f0f"/>
<circle cx="157.7" cy="151.3" r=".51" fill="none" stroke="#f0f" stroke-width=".25"/>
<circle cx="160.4" cy="151.3" r=".51" fill="#f0f"/>
<circle cx="160.4" cy="151.3" r=".51" fill="none" stroke="#f0f" stroke-width=".25"/>
<circle cx="163" cy="151.3" r=".51" fill="#f0f"/>
<circle cx="163" cy="151.3" r=".51" fill="none" stroke="#f0f" stroke-width=".25"/>
<circle cx="165.6" cy="151.3" r=".5" fill="#f0f"/>
<circle cx="165.6" cy="151.3" r=".5" fill="none" stroke="#f0f" stroke-width=".25"/>
<circle cx="168.2" cy="151.3" r=".51" fill="#f0f"/>
<circle cx="168.2" cy="151.3" r=".51" fill="none" stroke="#f0f" stroke-width=".25"/>
<circle cx="170.8" cy="151.3" r=".51" fill="#f0f"/>
<circle cx="170.8" cy="151.3" r=".51" fill="none" stroke="#f0f" stroke-width=".25"/>
<circle cx="173.4" cy="151.3" r=".51" fill="#f0f"/>
<circle cx="173.4" cy="151.3" r=".51" fill="none" stroke="#f0f" stroke-width=".25"/>
<circle cx="176.1" cy="151.3" r=".51" fill="#f0f"/>
<circle cx="176.1" cy="151.3" r=".51" fill="none" stroke="#f0f" stroke-width=".25"/>
<circle cx="178.7" cy="151.3" r=".5" fill="#f0f"/>
<circle cx="178.7" cy="151.3" r=".5" fill="none" stroke="#f0f" stroke-width=".25"/>
<circle cx="181.3" cy="151.3" r=".51" fill="#f0f"/>
<circle cx="181.3" cy="151.3" r=".51" fill="none" stroke="#f0f" stroke-width=".25"/>
<circle cx="183.9" cy="151.3" r=".51" fill="#f0f"/>
<circle cx="183.9" cy="151.3" r=".51" fill="none" stroke="#f0f" stroke-width=".25"/>
<circle cx="186.5" cy="151.3" r=".51" fill="#f0f"/>
<circle cx="186.5" cy="151.3" r=".51" fill="none" stroke="#f0f" stroke-width=".25"/>
<circle cx="189.1" cy="151.3" r=".51" fill="#f0f"/>
<circle cx="189.1" cy="151.3" r=".51" fill="none" stroke="#f0f" stroke-width=".25"/>
<circle cx="191.7" cy="151.3" r=".5" fill="#f0f"/>
<circle cx="191.7" cy="151.3" r=".5" fill="none" stroke="#f0f" stroke-width=".25"/>
<circle cx="194.4" cy="151.3" r=".51" fill="#f0f"/>
<circle cx="194.4" cy="151.3" r=".51" fill="none" stroke="#f0f" stroke-width=".25"/>
<circle cx="147.3" cy="36.2" r=".5" fill="#f0f"/>
<circle cx="147.3" cy="36.2" r=".5" fill="none" stroke="#f0f" stroke-width=".25"/>
<circle cx="147.3" cy="31" r=".51" fill="#f0f"/>
<circle cx="147.3" cy="31" r=".51" fill="none" stroke="#f0f" stroke-width=".25"/>
<circle cx="147.3" cy="23.1" r=".5" fill="#f0f"/>
<circle cx="147.3" cy="23.1" r=".5" fill="none" stroke="#f0f" stroke-width=".25"/>
<circle cx="165.6" cy="36.2" r=".49" fill="#f0f"/>
<circle cx="165.6" cy="36.2" r=".49" fill="none" stroke="#f0f" stroke-width=".25"/>
<circle cx="165.6" cy="23.1" r=".49" fill="#f0f"/>
<circle cx="165.6" cy="23.1" r=".49" fill="none" stroke="#f0f" stroke-width=".25"/>
<circle cx="170.8" cy="36.2" r=".5" fill="#f0f"/>
<circle cx="170.8" cy="36.2" r=".5" fill="none" stroke="#f0f" stroke-width=".25"/>
<circle cx="170.8" cy="31" r=".51" fill="#f0f"/>
<circle cx="170.8" cy="31" r=".51" fill="none" stroke="#f0f" stroke-width=".25"/>
<circle cx="212.7" cy="23.1" r=".5" fill="#f0f"/>
<circle cx="212.7" cy="23.1" r=".5" fill="none" stroke="#f0f" stroke-width=".25"/>
<circle cx="212.7" cy="31" r=".51" fill="#f0f"/>
<circle cx="212.7" cy="31" r=".51" fill="none" stroke="#f0f" stroke-width=".25"/>
<circle cx="212.7" cy="36.2" r=".5" fill="#f0f"/>
<circle cx="212.7" cy="36.2" r=".5" fill="none" stroke="#f0f" stroke-width=".25"/>
<circle cx="168.2" cy="23.1" r=".5" fill="#f0f"/>
<circle cx="168.2" cy="23.1" r=".5" fill="none" stroke="#f0f" stroke-width=".25"/>
<circle cx="183.9" cy="36.2" r=".5" fill="#f0f"/>
<circle cx="183.9" cy="36.2" r=".5" fill="none" stroke="#f0f" stroke-width=".25"/>
<circle cx="163" cy="38.8" r=".51" fill="#f0f"/>
<circle cx="163" cy="38.8" r=".51" fill="none" stroke="#f0f" stroke-width=".25"/>
<circle cx="189.2" cy="36.2" r=".5" fill="#f0f"/>
<circle cx="189.2" cy="36.2" r=".5" fill="none" stroke="#f0f" stroke-width=".25"/>
<circle cx="176.1" cy="23.1" r=".5" fill="#f0f"/>
<circle cx="176.1" cy="23.1" r=".5" fill="none" stroke="#f0f" stroke-width=".25"/>
<circle cx="183.9" cy="23.1" r=".5" fill="#f0f"/>
<circle cx="183.9" cy="23.1" r=".5" fill="none" stroke="#f0f" stroke-width=".25"/>
<circle cx="183.9" cy="38.8" r=".51" fill="#f0f"/>
<circle cx="183.9" cy="38.8" r=".51" fill="none" stroke="#f0f" stroke-width=".25"/>
<circle cx="178.7" cy="38.8" r=".5" fill="#f0f"/>
<circle cx="178.7" cy="38.8" r=".5" fill="none" stroke="#f0f" stroke-width=".25"/>
<circle cx="55.7" cy="75.5" r=".5" fill="#f0f"/>
<circle cx="55.7" cy="75.5" r=".5" fill="none" stroke="#f0f" stroke-width=".25"/>
<circle cx="32.2" cy="67.6" r=".51" fill="#f0f"/>
<circle cx="32.2" cy="67.6" r=".51" fill="none" stroke="#f0f" stroke-width=".25"/>
<circle cx="55.7" cy="72.9" r=".51" fill="#f0f"/>
<circle cx="55.7" cy="72.9" r=".51" fill="none" stroke="#f0f" stroke-width=".25"/>
<circle cx="32.2" cy="72.9" r=".51" fill="#f0f"/>
<circle cx="32.2" cy="72.9" r=".51" fill="none" stroke="#f0f" stroke-width=".25"/>
<circle cx="29.5" cy="33.6" r=".51" fill="#f0f"/>
<circle cx="29.5" cy="33.6" r=".51" fill="none" stroke="#f0f" stroke-width=".25"/>
<circle cx="58.3" cy="28.4" r=".51" fill="#f0f"/>
<circle cx="58.3" cy="28.4" r=".51" fill="none" stroke="#f0f" stroke-width=".25"/>
<g font-size="2.4" fill="#004080">
<text x="81.5" y="21.6">R</text>
<text x="78" y="32.1">A</text>
<text x="81.3" y="32.1">G</text>
<text x="81.6" y="42.6">B</text>
<text x="192.1" y="53">MICRO_JTAG_TRSTN</text>
<text x="125.1" y="58.3">MICRO_GPIO_1</text>
<text x="177.2" y="59.3" transform="rotate(-90 177.2 59.3)">VBAT_WL</text>
<text x="195" y="55.7">MICRO_JTAG_TDO</text>
<text x="196.2" y="58.3">MICRO_JTAG_TDI</text>
<text x="125.1" y="60.9">MICRO_GPIO_2</text>
<text x="125.1" y="63.5">MICRO_GPIO_3</text>
<text x="158.9" y="63.1" transform="rotate(-90 158.9 63.1)">WL_REG_ON</text>
<text x="164.1" y="60.4" transform="rotate(-90 164.1 60.4)">VDD_3V3A</text>
<text x="166.7" y="60.4" transform="rotate(-90 166.7 60.4)">VDD_3V3B</text>
<text x="179.8" y="60.6" transform="rotate(-90 179.8 60.6)">VBAT_WL1</text>
<text x="185" y="63.7" transform="rotate(-90 185 63.7)">VBAT_MICRO</text>
<text x="195" y="60.9">MICRO_JTAG_TMS</text>
<text x="195.3" y="63.5">MICRO_JTAG_TCK</text>
<text x="125.1" y="66.1">MICRO_GPIO_5</text>
<text x="125.1" y="68.7">MICRO_GPIO_6</text>
<text x="125.1" y="71.3">MICRO_GPIO_7</text>
<text x="172" y="66.3" transform="rotate(-90 172 66.3)">VDDIO_3V3_WL</text>
<text x="200.4" y="71.3">WL_JTAG_TDI</text>
<text x="125.1" y="74">MICRO_GPIO_8</text>
<text x="125.1" y="76.6">MICRO_GPIO_9</text>
<text x="199.5" y="74">WL_JTAG_TCK</text>
<text x="203.7" y="76.6">WL_TRSTN</text>
<text x="125.1" y="79.2">MICRO_GPIO_12</text>
<text x="125.1" y="81.8">MICRO_GPIO_13</text>
<text x="199.2" y="79.2">WL_JTAG_TMS</text>
<text x="199.2" y="81.8">WL_JTAG_TDO</text>
<text x="125.1" y="84.4">MICRO_GPIO_14</text>
<text x="199.6" y="89.7">BTCX_STATUS</text>
<text x="125.1" y="92.3">MICRO_SPI1_MISO</text>
<text x="125.1" y="94.9">MIRCO_SPI2_SCK</text>
<text x="196" y="92.3">BTCX_RF_ACTIVE</text>
<text x="199.3" y="94.9">BTCX_TXCONF</text>
<text x="125.1" y="97.5">MIRCO_SPI2_MOSI</text>
<text x="125.1" y="100.1">MICRO_SPI1_SS</text>
<text x="125.1" y="105.4">MICRO_I2C1_SCL</text>
<text x="125.1" y="108">MICRO_I2C1_SDA</text>
<text x="198.2" y="102.7">WL_SLEEP_CLK</text>
<text x="203.4" y="108">TESTMODE</text>
<text x="125.1" y="113.2">MICRO_UART2_RTS</text>
<text x="199.7" y="113.2">MICRO_RST_N</text>
<text x="125.1" y="115.8">MICRO_UART2_CTS</text>
<text x="125.1" y="118.4">MICRO_UART2_RXD</text>
<text x="125.1" y="121.1">MICRO_UART2_TXD</text>
<text x="213.2" y="123.7">NC</text>
<text x="125.1" y="126.3">MICRO_UART1_RTS</text>
<text x="125.1" y="128.9">MICRO_UART1_CTS</text>
<text x="125.1" y="131.5">MICRO_UART1_RXD</text>
<text x="211.9" y="131.5">NC3</text>
<text x="211.9" y="128.9">NC4</text>
<text x="211.9" y="126.3">NC5</text>
<text x="125.1" y="134.2">MICRO_UART1_TXD</text>
<text x="211.9" y="136.7">NC1</text>
<text x="211.9" y="134.2">NC2</text>
<text x="151" y="139.6" transform="rotate(-90 151 139.6)">GND</text>
<text x="153.6" y="139.6" transform="rotate(-90 153.6 139.6)">GND1</text>
<text x="156.3" y="139.6" transform="rotate(-90 156.3 139.6)">GND2</text>
<text x="158.9" y="139.6" transform="rotate(-90 158.9 139.6)">GND3</text>
<text x="161.5" y="139.6" transform="rotate(-90 161.5 139.6)">GND4</text>
<text x="164.1" y="139.6" transform="rotate(-90 164.1 139.6)">GND5</text>
<text x="166.7" y="139.6" transform="rotate(-90 166.7 139.6)">GND6</text>
<text x="169.3" y="139.6" transform="rotate(-90 169.3 139.6)">GND7</text>
<text x="172" y="139.6" transform="rotate(-90 172 139.6)">GND8</text>
<text x="174.5" y="139.6" transform="rotate(-90 174.5 139.6)">GND9</text>
<text x="177.2" y="139.6" transform="rotate(-90 177.2 139.6)">GND10</text>
<text x="179.8" y="139.6" transform="rotate(-90 179.8 139.6)">GND11</text>
<text x="182.4" y="139.6" transform="rotate(-90 182.4 139.6)">GND12</text>
<text x="185" y="139.6" transform="rotate(-90 185 139.6)">GND13</text>
<text x="187.6" y="139.6" transform="rotate(-90 187.6 139.6)">GND14</text>
<text x="190.2" y="139.6" transform="rotate(-90 190.2 139.6)">GND15</text>
<text x="192.9" y="139.6" transform="rotate(-90 192.9 139.6)">GND16</text>
<text x="195.5" y="139.6" transform="rotate(-90 195.5 139.6)">GND17</text>
<text x="198.1" y="139.6" transform="rotate(-90 198.1 139.6)">GND18</text>
<text x="200.7" y="139.6" transform="rotate(-90 200.7 139.6)">PAD1</text>
<text x="203.3" y="139.6" transform="rotate(-90 203.3 139.6)">PAD2</text>
</g>
<g font-size="2.4">
<text x="86.3" y="20">4</text>
<text x="29" y="27.9">1</text>
<text x="52.3" y="27.9">4</text>
<text x="29" y="33.1">2</text>
<text x="52.3" y="33.1">3</text>
<text x="73.5" y="30.4">1</text>
<text x="86.3" y="30.4">3</text>
<text x="86.3" y="40.9">2</text>
<text x="157.2" y="44.9" transform="rotate(-90 157.2 44.9)">7</text>
<text x="162.4" y="44.9" transform="rotate(-90 162.4 44.9)">26</text>
<text x="165.1" y="44.9" transform="rotate(-90 165.1 44.9)">27</text>
<text x="170.3" y="44.9" transform="rotate(-90 170.3 44.9)">5</text>
<text x="175.5" y="44.9" transform="rotate(-90 175.5 44.9)">3</text>
<text x="178.1" y="44.9" transform="rotate(-90 178.1 44.9)">2</text>
<text x="183.4" y="44.9" transform="rotate(-90 183.4 44.9)">38</text>
<text x="219.8" y="51.4">51</text>
<text x="119.3" y="56.6">40</text>
<text x="119.3" y="59.2">41</text>
<text x="219.8" y="56.6">53</text>
<text x="219.8" y="59.2">54</text>
<text x="219.8" y="54">52</text>
<text x="119.3" y="61.8">42</text>
<text x="119.3" y="64.5">43</text>
<text x="219.8" y="61.8">55</text>
<text x="31.7" y="67.1">1</text>
<text x="54.9" y="67.1">4</text>
<text x="119.3" y="67.1">44</text>
<text x="119.3" y="69.7">45</text>
<text x="219.8" y="69.7">16</text>
<text x="31.7" y="72.3">2</text>
<text x="54.9" y="72.3">3</text>
<text x="119.3" y="72.3">46</text>
<text x="119.3" y="74.9">47</text>
<text x="119.3" y="77.6">48</text>
<text x="219.8" y="72.3">17</text>
<text x="219.8" y="74.9">18</text>
<text x="219.8" y="77.6">19</text>
<text x="119.3" y="80.2">49</text>
<text x="119.3" y="82.8">50</text>
<text x="219.8" y="80.2">20</text>
<text x="219.8" y="88">56</text>
<text x="119.3" y="90.6">21</text>
<text x="119.3" y="93.3">22</text>
<text x="119.3" y="95.8">23</text>
<text x="219.8" y="90.6">57</text>
<text x="219.8" y="93.3">58</text>
<text x="119.3" y="98.5">24</text>
<text x="219.8" y="101.1">60</text>
<text x="119.3" y="103.7">35</text>
<text x="119.3" y="106.3">36</text>
<text x="219.8" y="106.3">33</text>
<text x="119.3" y="111.5">29</text>
<text x="219.8" y="111.5">34</text>
<text x="119.3" y="114.2">30</text>
<text x="119.3" y="116.8">31</text>
<text x="119.3" y="119.4">32</text>
<text x="119.3" y="124.6">61</text>
<text x="219.8" y="124.6">12</text>
<text x="219.8" y="122">14</text>
<text x="119.3" y="127.3">62</text>
<text x="119.3" y="129.9">63</text>
<text x="219.8" y="129.9">10</text>
<text x="219.8" y="127.3">11</text>
<text x="119.3" y="132.5">64</text>
<text x="219.8" y="135.1">8</text>
<text x="219.8" y="132.5">9</text>
<text x="149.4" y="144.1" transform="rotate(-90 149.4 144.1)">1</text>
<text x="152" y="144.1" transform="rotate(-90 152 144.1)">4</text>
<text x="154.6" y="144.1" transform="rotate(-90 154.6 144.1)">6</text>
<text x="157.2" y="145.4" transform="rotate(-90 157.2 145.4)">13</text>
<text x="159.8" y="145.4" transform="rotate(-90 159.8 145.4)">15</text>
<text x="162.4" y="145.4" transform="rotate(-90 162.4 145.4)">28</text>
<text x="165.1" y="145.4" transform="rotate(-90 165.1 145.4)">25</text>
<text x="167.7" y="145.4" transform="rotate(-90 167.7 145.4)">37</text>
<text x="170.3" y="145.4" transform="rotate(-90 170.3 145.4)">39</text>
<text x="172.9" y="145.4" transform="rotate(-90 172.9 145.4)">59</text>
<text x="175.5" y="145.4" transform="rotate(-90 175.5 145.4)">65</text>
<text x="178.1" y="145.4" transform="rotate(-90 178.1 145.4)">66</text>
<text x="180.8" y="145.4" transform="rotate(-90 180.8 145.4)">67</text>
<text x="183.4" y="145.4" transform="rotate(-90 183.4 145.4)">68</text>
<text x="186" y="145.4" transform="rotate(-90 186 145.4)">69</text>
<text x="188.6" y="145.4" transform="rotate(-90 188.6 145.4)">70</text>
<text x="191.2" y="145.4" transform="rotate(-90 191.2 145.4)">71</text>
<text x="193.8" y="145.4" transform="rotate(-90 193.8 145.4)">72</text>
<text x="196.5" y="145.4" transform="rotate(-90 196.5 145.4)">73</text>
<text x="199.1" y="145.4" transform="rotate(-90 199.1 145.4)">74</text>
<text x="201.7" y="145.4" transform="rotate(-90 201.7 145.4)">75</text>
</g>
<g font-size="2.3">
<text x="66.2" y="17.5">3V3</text>
<text x="173.4" y="14.9">3V3</text>
<text x="181.3" y="14.9">3V3</text>
<text x="223.2" y="17.2">Pin Assignments:</text>
<text x="223.2" y="19.6">D0: SDA</text>
<text x="223.2" y="21.9">D1: SCL</text>
<text x="173.4" y="27.9">3V3</text>
<text x="223.2" y="24.2">D2: Slider Switch</text>
<text x="223.2" y="26.5">D3: PB1</text>
<text x="223.2" y="28.9">D4: PB2</text>
<text x="186.5" y="30.6">3V3</text>
<text x="223.2" y="31.2">D5: AD5220 CLK</text>
<text x="223.2" y="33.5">D6: AD5220 U/D</text>
<text x="223.2" y="35.9">D7: Tip Switch from Headphone Jack</text>
<text x="223.2" y="40.5">A0: EMG INPUT</text>
<text x="223.2" y="42.8">A1: AUDIO OUTPUT</text>
<text x="223.2" y="45.2">A4: PIEZO BUZZER OUTPUT</text>
<text x="30.1" y="48.3">3V3</text>
<text x="235.6" y="104.3" transform="rotate(-90 235.6 104.3)">WiFi CHIP DEBUG PORTS.</text>
<text x="238" y="104.3" transform="rotate(-90 238 104.3)">IGNORED FOR SPACE SAVING</text>
<text x="176.1" y="177">Title</text>
<text x="186.5" y="179.7">&lt;Title&gt;</text>
<text x="176.1" y="184.9">Size</text>
<text x="186.5" y="184.9">Document Number</text>
<text x="262.4" y="184.9">Rev</text>
<text x="178.7" y="187.5">A</text>
<text x="186.5" y="187.5">&lt;Doc&gt;</text>
<text x="265" y="187.5">&lt;RevCo</text>
<text x="176.1" y="192.7">Date:</text>
<text x="189.7" y="192.7">Sunday, November 22, 2015</text>
<text x="228.4" y="192.7">Sheet</text>
<text x="241.5" y="192.7">1</text>
<text x="249.3" y="192.7">of</text>
<text x="257.2" y="192.7">1</text>
</g>
<g font-size="2.3" fill="#000080">
<text x="89.7" y="14.9">R25</text>
<text x="89.7" y="17.5">1K</text>
<text x="149.9" y="17.5">C14</text>
<text x="202.2" y="17.5">C15</text>
<text x="37.4" y="22.7">SW8</text>
<text x="149.9" y="22.7">C13</text>
<text x="149.9" y="20.1">10uF</text>
<text x="202.2" y="20.1">10uF</text>
<text x="202.2" y="22.7">C16</text>
<text x="37.4" y="25.3">KMR211GLFS</text>
<text x="89.7" y="25.3">R26</text>
<text x="89.7" y="27.9">1K</text>
<text x="149.9" y="25.3">0.1uF</text>
<text x="202.2" y="25.3">0.1uF</text>
<text x="89.7" y="35.8">R27</text>
<text x="149.9" y="30.6">C12</text>
<text x="149.9" y="33.1">10uF</text>
<text x="149.9" y="35.8">C11</text>
<text x="202.2" y="30.6">C17</text>
<text x="202.2" y="33.1">10uF</text>
<text x="202.2" y="35.8">C18</text>
<text x="89.7" y="38.4">1K</text>
<text x="149.9" y="38.4">0.1uF</text>
<text x="202.2" y="38.4">0.1uF</text>
<text x="125.1" y="46.2">U7</text>
<text x="27" y="56.7">R41</text>
<text x="27" y="58.8">10k</text>
<text x="40" y="61.9">SW12</text>
<text x="40" y="64.6">KMR211GLFS</text>
<text x="37.4" y="77.6">C24</text>
<text x="45.3" y="77.6">0.1uF</text>
<text x="126.4" y="145.7">Photon P1</text>
</g>
<g font-size="2.3" fill="#f00">
<text x="103.3" y="19.8">RGB_LED_RED</text>
<text x="58.8" y="27.9">SETUP</text>
<text x="100.7" y="30.3">RGB_LED_GREEN</text>
<text x="100.7" y="40.8">RGB_LED_BLUE</text>
<text x="236.8" y="51.4">D3</text>
<text x="251.9" y="52.5">D3</text>
<text x="103.3" y="56.6">SPARE1</text>
<text x="103.3" y="59.3">SPARE2</text>
<text x="236.8" y="54.1">D4</text>
<text x="236.8" y="56.6">D5</text>
<text x="236.8" y="59.3">D7</text>
<text x="251.9" y="55.2">D4</text>
<text x="251.9" y="57.7">D5</text>
<text x="24.8" y="64.5">RST</text>
<text x="82.7" y="65.6">A1</text>
<text x="103.3" y="61.9">SPARE3</text>
<text x="103.3" y="64.5">A1</text>
<text x="236.8" y="61.9">D6</text>
<text x="251.9" y="60.4">D7</text>
<text x="251.9" y="63">D6</text>
<text x="82.7" y="70.8">D2</text>
<text x="103.3" y="69.7">D2</text>
<text x="103.3" y="72.3">SETUP</text>
<text x="103.3" y="75">SPARE5</text>
<text x="103.3" y="77.6">SPARE6</text>
<text x="82.7" y="83.9">A0</text>
<text x="82.7" y="81.3">A2</text>
<text x="103.3" y="80.2">A2</text>
<text x="103.3" y="82.8">A0</text>
<text x="82.7" y="91.8">A4</text>
<text x="82.7" y="94.4">A3</text>
<text x="103.3" y="90.7">A4</text>
<text x="103.3" y="93.3">A3</text>
<text x="103.3" y="95.9">A5</text>
<text x="82.7" y="97">A5</text>
<text x="103.3" y="98.5">DAC</text>
<text x="82.7" y="107.5">D0</text>
<text x="82.7" y="104.9">D1</text>
<text x="103.3" y="103.8">D1</text>
<text x="103.3" y="106.4">D0</text>
<text x="95.5" y="111.4">RGB_LED_RED</text>
<text x="234.1" y="111.6">RST</text>
<text x="244.1" y="112.7">RST</text>
<text x="95.5" y="114.2">WKP</text>
<text x="95.5" y="116.6">RGB_LED_BLUE</text>
<text x="95.5" y="119.3">RGB_LED_GREEN</text>
<text x="82.7" y="125.8">D+</text>
<text x="95.5" y="124.7">USB D+</text>
<text x="82.7" y="128.4">D-</text>
<text x="95.5" y="127.3">USB D-</text>
<text x="103.3" y="129.9">RX</text>
<text x="103.3" y="132.5">TX</text>
</g>
<g font-size="1.9">
<text x="46.6" y="9.4">5</text>
<text x="96.3" y="9.4">4</text>
<text x="146" y="9.4">3</text>
<text x="195.7" y="9.4">2</text>
<text x="245.4" y="9.4">1</text>
<text x="19.8" y="34.6">D</text>
<text x="270.9" y="34.6">D</text>
<text x="19.8" y="80.3">C</text>
<text x="270.9" y="80.3">C</text>
<text x="19.8" y="126.2">B</text>
<text x="270.9" y="126.2">B</text>
<text x="19.8" y="171.9">A</text>
<text x="270.9" y="171.9">A</text>
<text x="46.6" y="195.2">5</text>
<text x="96.3" y="195.2">4</text>
<text x="146" y="195.2">3</text>
<text x="195.7" y="195.2">2</text>
<text x="245.4" y="195.2">1</text>
</g>
</svg>
